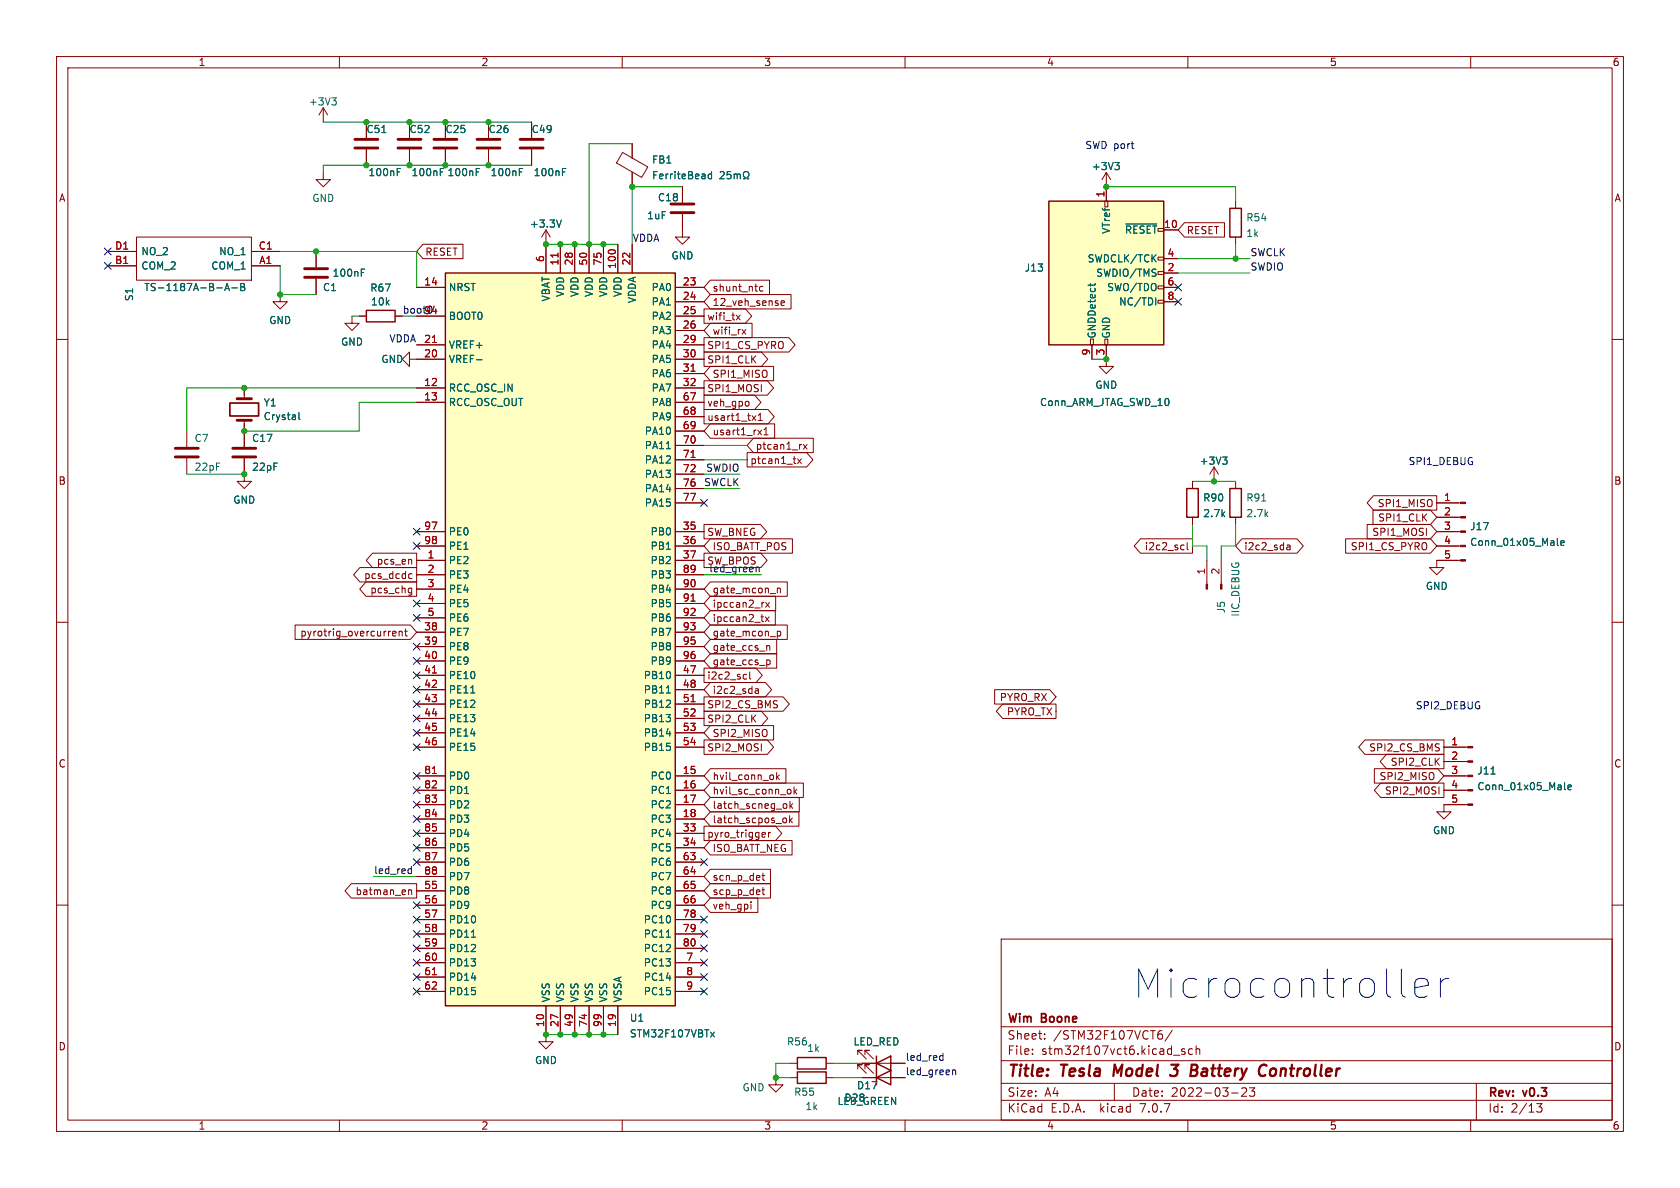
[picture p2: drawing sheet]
<svg xmlns="http://www.w3.org/2000/svg" width="297mm" height="210mm" viewBox="0 0 297 210" stroke-linecap="round" stroke-linejoin="round" font-family="sans-serif">
<g fill="none" stroke="#840000" stroke-width=".18">
<path d="M10 10h277v190h-277zM12 12h273v186h-273zM57.1 19.1l-.7 1.2M57.1 19.1v2.5M57.1 19.1l.8 1.2M60 10v2M110 10v2M160 10v2M210 10v2M260 10v2M57.1 30.5v1.3h1.3l-1.3 1.2-1.2-1.2h1.2M64.8 21.6v2.8"/>
<path d="M64.8 26.4v2.8M72.4 21.6v2.8M72.4 26.4v2.8M78.7 21.6v2.8M78.7 26.4v2.8M86.4 21.6v2.8M86.4 26.4v2.8M94 21.6v2.8M94 26.4v2.8M110.1 26.9l4.4 2.6-1.1 1.9-4.4-2.6zM111.8 25.4v2.5M111.8 30.4v2.6"/>
<path d="M120.6 37.8v4.1h1.3l-1.3 1.3-1.2-1.3h1.2M120.6 33v2.8M195.3 35.6h.5v1h-.5zM195.6 30.5v5.1M195.6 30.5l-.8 1.3M195.6 30.5l.7 1.3M209.4 39.4h7.1v2.5h-7.1l-1.1-1.3zM218.4 35.6v1.2M10 60h2M19 47h5.1M19 44.5h5.1M24.1 41.9h20.3v7.6h-20.3z"/>
<path d="M44.4 47h5.1M44.4 44.5h5.1M49.5 52.1v1.2h1.3l-1.3 1.3-1.2-1.3h1.2M55.9 44.5v2.7M55.9 49.3v2.8M62.2 55.9v1.3h1.3l-1.3 1.2-1.2-1.2h1.2M63.5 55.9h1.3M69.8 55.9h1.3M73.7 55.9h5M73.7 50.8h5M74.8 43.2h7.1v2.5h-7.1l-1.1-1.2zM96.5 40.6v7.7"/>
<path d="M96.5 40.6l-.7 1.3M96.5 40.6l.8 1.3M99.1 43.2v5.1M101.6 43.2v5.1M104.1 43.2v5.1M106.7 43.2v5.1M109.2 43.2v5.1M111.8 43.2v5.1M119.4 55.9h5.1M119.4 50.8h5.1M119.4 53.3h5.1M119.4 58.4h5.1"/>
<path d="M124.5 59.7h15l1.1 1.3-1.1 1.2h-15zM124.5 54.6h7.3l1.1 1.3-1.1 1.3h-7.3zM125.6 57.1h7.4v2.6h-7.4l-1.1-1.3zM125.6 52.1h14.2v2.5h-14.2l-1.1-1.3zM125.6 49.5h10.4v2.6h-10.4l-1.1-1.3zM130.2 55.7l.6 .9M130.8 55.7l-.6 .9M131.2 58.2l.7 .9M131.9 58.2l-.7 .9M134.9 50.7l-.4-.1-.2 .3 .1 .5h.5M138.1 53.6l.6-.1-.1-.3h-.3l-.2 .1v.6h.5M192.8 59.9h.5v1.1h-.5z"/>
<path d="M195.3 59.9h.5v1.1h-.5zM204.7 45.5h1v.5h-1zM204.7 50.5h1v.6h-1zM204.7 48h1v.5h-1zM204.7 53.1h1v.5h-1zM205.7 50.8h2.6M205.7 53.3h2.6M205.7 40.6h2.6M205.7 48.3h2.6M205.7 45.7h2.6M218.4 41.9v1.3M285 60h2"/>
<path d="M33 76.2v2.8M43.2 68.6v1.9M43.2 74.3v4.7M72.4 63.5v-1.3l-1.3 1.3 1.3 1.3v-1.3h6.3M73.7 68.6h5M73.7 71.1h5M73.7 61h5M119.4 68.6h5.1M119.4 71.1h5.1M119.4 63.5h5.1M119.4 61h5.1M119.4 66h5.1"/>
<path d="M119.4 73.7h5.1M119.4 76.2h5.1M119.4 78.7h5.1M124.5 67.3h11.2l1.1 1.3-1.1 1.3h-11.2zM124.5 62.2h10.1l1.1 1.3-1.1 1.3h-10.1zM124.5 72.4h11.3l1.1 1.3-1.1 1.2h-11.3zM124.5 69.8h8.9l1.1 1.3-1.1 1.3h-8.9zM125.6 74.9h11.3v2.6h-11.3l-1.1-1.3zM125.6 64.8h11.2v2.5h-11.2l-1.1-1.3zM132.2 70.9l.2 .3v.3l-.2 .3M133 73.5l.6 .8M133.2 77.5h10.6v2.5h-10.6l-1.1-1.3z"/>
<path d="M133.6 73.5l-.6 .8M134 76l.6 .9M134 74.3h.8M134 73.4l.4-.3v1.2M134.6 76l-.6 .9M135.1 76.9h.7M135.1 76l.3-.4v1.3M142 78.6l.7 .8M142.7 78.6l-.7 .8M193 61v2.5M195.6 61v3.8h1.2l-1.2 1.2-1.3-1.2h1.3M33 81v2.8"/>
<path d="M43.2 81v4.1h1.2l-1.2 1.3-1.3-1.3h1.3M65.9 97.8h7.8v2.5h-7.8l-1.2-1.2zM72.6 98.9l.2 .2v.6M73.7 99.1h5M73.7 96.5h5M73.7 94h5M119.4 99.1h5.1M119.4 96.5h5.1M119.4 94h5.1M119.4 88.9h5.1M119.4 81.3h5.1M119.4 83.8h5.1"/>
<path d="M119.4 86.4h5.1M124.5 92.7h9.9l1.2 1.3-1.2 1.3h-9.9zM124.5 97.8h10l1.1 1.3-1.1 1.2h-10zM125.6 95.2h14.5v2.6h-14.5l-1.1-1.3zM132.1 80h10.5l1.1 1.3-1.1 1.3h-10.5zM141 81.1l.7 .9M141.7 81.1l-.7 .9M201.6 95.2h9.2v2.6h-9.2l-1.1-1.3zM209 96.3l.3 .1M209.3 97.1l-.3 .1M209.9 95.9v1.1l.2 .2M210.8 85.1v1.3"/>
<path d="M210.8 91.4v1.3M213.4 99.1v4.2M214.6 82.6l-.7 1.2M214.6 82.6v2.5M214.6 82.6l.8 1.2M215.9 99.1v4.2M218.4 85.1v1.3M218.4 91.4v1.3M219.6 95.2h9.7l1.1 1.3-1.1 1.3h-9.7l-1.2-1.3zM227.5 97l.1 .2 .5-.1M227.5 96.4h.5l.1 .8M228.1 96.6l-.5 .1-.1 .2"/>
<path d="M237.9 95.2h15l1.1 1.3-1.1 1.3h-15zM241.7 92.7h11.2l1.1 1.3-1.1 1.3h-11.2zM242.7 90.2h10.2l1.1 1.2-1.1 1.3h-10.2zM242.8 87.6h11.2v2.6h-11.2l-1.1-1.3zM254 96.5h4.2M254 94h4.2M254 91.4h4.2M254 88.9h4.2M258.2 99.1h-4.2v1.2h1.3l-1.3 1.3-1.3-1.3h1.3M10 110h2M52.2 110.5h20.3l1.2 1.3-1.2 1.2h-20.3zM63.6 100.3h10.1v2.6h-10.1l-1.1-1.3z"/>
<path d="M64.7 102.9h9v2.5h-9l-1.1-1.3zM69.4 112l.6-.1v-.3h-.4l-.2 .2 .1 .6h.5M70.6 111.7l.1-.1h.3l.1 .8M70.6 111.6v.8M71.5 111.6h.5M71.7 111.2v1l.3 .2M72.3 102.1l.2 .2 .3-.1M72.4 104h.4M72.8 104v1l-.1 .2h-.3M72.8 104.7l-.4 .1M72.8 101.5l-.3-.1-.2 .1M73.7 101.6h5"/>
<path d="M73.7 104.1h5M73.7 111.8h5M73.7 114.3h5M73.7 106.7h5M73.7 116.8h5M73.7 119.4h5M73.7 109.2h5M119.4 101.6h5.1M119.4 104.1h5.1M119.4 111.8h5.1M119.4 114.3h5.1M119.4 106.7h5.1"/>
<path d="M119.4 116.8h5.1M119.4 119.4h5.1M119.4 109.2h5.1M124.5 118.1h9.2l1.1 1.3-1.1 1.3h-9.2zM125.6 102.9h13.6v2.5h-13.6l-1.1-1.3zM125.6 105.4h11.5v2.6h-11.5l-1.1-1.3zM125.6 113h11.7v2.6h-11.7l-1.1-1.3zM125.6 110.5h13.6v2.5h-13.6l-1.1-1.2zM125.6 107.9h11.5v2.6h-11.5l-1.1-1.3zM125.6 115.6h11.7v2.5h-11.7l-1.1-1.3zM131.6 119.2l.4 .1M132 120l-.4 .1"/>
<path d="M132.5 118.8v1.1l.2 .2M134.5 109h.5M134.9 109.9h.1M134.9 106.5h.2M135.3 109l.7 .9M135.4 106.5l.6 .9M135.5 114.1v.9M135.5 116.7v1.2M135.5 114.2l.2-.1 .3 .1 .1 .8M135.5 116.7h.4l.2 .2-.1 .5h-.5M136 109l-.7 .9M136 106.5l-.6 .9"/>
<path d="M136.1 104.9h1M137.4 111.6h.4l.2 .2-.1 .6h-.5M137.4 104v.8M137.4 111.6v1.3M137.4 104.1l.2-.1h.3l.1 .8M285 110h2M73.7 139.7h5M73.7 137.2h5M73.7 132.1h5M73.7 121.9h5M73.7 124.5h5M73.7 127h5"/>
<path d="M73.7 129.5h5M119.4 139.7h5.1M119.4 137.2h5.1M119.4 132.1h5.1M119.4 121.9h5.1M119.4 124.5h5.1M119.4 127h5.1M119.4 129.5h5.1M124.5 125.7h10.1l1.1 1.3-1.1 1.3h-10.1zM124.5 130.8h11.2l1.1 1.3-1.1 1.3h-11.2zM124.5 123.2h13.9l1.1 1.3-1.1 1.2h-13.9zM125.6 120.6h9.7l1.1 1.3-1.1 1.3h-9.7l-1.1-1.3z"/>
<path d="M125.6 135.9h13.3v2.5h-13.3l-1.1-1.2zM125.6 138.4h16.4v2.6h-16.4l-1.1-1.3zM125.6 128.3h11.2v2.5h-11.2l-1.1-1.3zM133.5 122.4l.2 .2 .4-.1M133.5 121.8h.5l.1 .8M134.1 122l-.4 .1-.2 .2M137.3 136.6v1.2M137.4 137.3l.4 .5M137.8 137l-.5 .5M139.4 139.5l.3 .1 .1 .2v.4l-.4 .2M140.4 139.1v1.3M140.5 139.9l.4 .5"/>
<path d="M140.9 139.5l-.5 .5M175.8 121.9h9.8l1.1 1.3-1.1 1.3h-9.8zM177.3 124.5h9.4v2.5h-9.4l-1.2-1.3zM241.3 130.8h14v2.6h-14l-1.1-1.3zM243 135.9h11.2l1.1 1.3-1.1 1.2h-11.2zM244.1 138.4h11.2v2.6h-11.2l-1.1-1.3zM245.1 133.3h10.2v2.6h-10.2l-1.1-1.3zM255.3 139.7h4.2M255.3 137.2h4.2M255.3 134.6h4.2M255.3 132.1h4.2M10 160h2"/>
<path d="M62.1 156.2h11.6v2.6h-11.6l-1.1-1.3zM72.2 157.4l.2-.1 .3 .1 .1 .8M72.2 157.3v.9M73.7 142.2h5M73.7 144.8h5M73.7 147.3h5M73.7 149.9h5M73.7 157.5h5M73.7 152.4h5M73.7 154.9h5M119.4 142.2h5.1M119.4 144.8h5.1"/>
<path d="M119.4 147.3h5.1M119.4 149.9h5.1M119.4 157.5h5.1M119.4 152.4h5.1M119.4 154.9h5.1M124.5 146h12.6l1.1 1.3-1.1 1.3h-12.6zM125.6 156.2h10.6v2.6h-10.6l-1.1-1.3zM125.6 158.7h8.4v2.6h-8.4l-1.1-1.3zM125.6 153.7h10.6v2.5h-10.6l-1.1-1.3zM125.6 148.6h14.4v2.5h-14.4l-1.1-1.2zM125.6 141h15.7v2.5h-15.7l-1.1-1.3zM125.6 143.5h15.6v2.6h-15.6l-1.1-1.3z"/>
<path d="M132.8 159.4v.1M132.8 159.8v.9M134.7 157.3h.5M134.7 154.8h.5M134.9 154.3v1.1l.3 .2M134.9 156.9v1.1l.3 .2M134.9 147.1l.4 .1v.2l-.6 .2M135.3 147.9l-.4 .1M135.9 147.1v.9M136.2 147.1l-.3 .3M138.6 144.6l.3 .1 .2 .1-.1 .5-.4 .2M138.7 142.1h.3l.1 .2v.5l-.4 .1"/>
<path d="M139.6 144.2v1.3M139.7 141.6v1.3M139.7 145l.4 .5M139.8 142.4l.3 .5M140.1 144.6l-.5 .5M140.1 142.1l-.4 .4M259.5 142.2h-4.2v1.3h1.2l-1.2 1.3-1.3-1.3h1.3M285 160h2M73.7 160h5M73.7 162.6h5M73.7 165.1h5M73.7 167.6h5"/>
<path d="M73.7 170.2h5M73.7 172.7h5M73.7 175.3h5M96.5 177.8v6.4h1.3l-1.3 1.2-1.3-1.2h1.3M99.1 177.8v5.1M101.6 177.8v5.1M104.1 177.8v5.1M106.7 177.8v5.1M109.2 177.8v5.1M119.4 160h5.1M119.4 162.6h5.1M119.4 165.1h5.1"/>
<path d="M119.4 167.6h5.1M119.4 170.2h5.1M119.4 172.7h5.1M119.4 175.3h5.1M177 166h108v32h-108zM60 198v2M110 198v2M137.2 190.5v1.3h-1.3l1.3 1.2 1.2-1.2h-1.2M139.7 188h1.3M139.7 190.5h1.3M146 188h1.3M146 190.5h1.3"/>
<path d="M151.6 186.4v-.7h.8h-.8l1.6 1.5M151.6 189v-.8h.8h-.8l1.6 1.5M152.4 188h7.6M152.4 190.5h7.6M152.9 186.4v-.7h.8h-.8l1.5 1.5M152.9 189v-.8h.8h-.8l1.5 1.5M160 198v2M177 194.5h108M177 191.5h108M177 187.5h108M177 181.5h108M182.5 186.3v.1"/>
<path d="M182.5 185.5v.1M184.7 183.6v.1M184.7 182.8v.1M197 191.5v3M205 182.8h.4l.1 .3v.5l-.5 .1M205.4 182.2l-.4 .1M207.2 182.1l-1.2 2M207.5 186.5h1.1M209.5 185.5l-.4-.1-.2 .2 .1 .2 .5 .2v.3h-.6M210 198v2M210.8 185.5l-.4-.1-.3 .3v.4l.1 .2h.6M211.5 185.5l.2-.1 .3 .1 .1 .9"/>
<path d="M211.5 184.9v1.5M217.7 193.2h1.2M220.3 192.4v.5l-.8 .9h.9M221.8 192.3l-.5 .6 .4 .1v.7l-.2 .1h-.4l-.2-.1M260 198v2M261 191.5v6.5M271.7 195.1h.9l-.5 .6 .4 .1v.7l-.2 .1-.6-.1"/>
</g>
<path d="M197.1 188.2l-.3 2M207.1 188.2h1.2l-.7 .8 .4 .1M208 190l-.3 .2-.8-.1M210.7 188.2h.7a.49 .49 0 0 1 .3 .5 .49 .49 0 0 1-.5 .5l.3 .1a.58 .58 0 0 1-.3 .9M223.6 188.2l.3 .2M225.3 188.9a.62 .62 0 0 0-.7 .4v.7a.52 .52 0 0 0 .7 .1" fill="none" stroke="#840000" stroke-width=".4"/>
<g fill="none" stroke="#840000" stroke-width=".51">
<path d="M62.7 24.6h4.1M62.7 26.2h4.1M70.4 24.6h4M70.4 26.2h4M76.7 24.6h4.1M76.7 26.2h4.1M84.3 24.6h4.1M84.3 26.2h4.1M91.9 24.6h4.1M91.9 26.2h4.1M118.6 37.6h4.1M118.6 36.1h4.1"/>
<path d="M53.8 47.5h4.1M53.8 49h4.1M31 79.2h4.1M41.1 79.2h4.1M41.9 74.3h2.5M41.9 70.5h2.5M31 80.8h4.1M41.1 80.8h4.1"/>
</g>
<g fill="#840000" stroke="#840000" stroke-width=".18">
<path d="M259.5 142.1h.8v.3h-.8z"/>
<path d="M259.5 139.6h.8v.2h-.8z"/>
<path d="M259.5 137h.8v.3h-.8z"/>
<path d="M259.5 134.5h.8v.2h-.8z"/>
<path d="M259.5 132h.8v.2h-.8z"/>
<path d="M258.2 98.9h.9v.3h-.9z"/>
<path d="M258.2 96.4h.9v.2h-.9z"/>
<path d="M258.2 93.9h.9v.2h-.9z"/>
<path d="M258.2 91.3h.9v.3h-.9z"/>
<path d="M258.2 88.8h.9v.2h-.9z"/>
<path d="M215.8 103.3h.2v.8h-.2z"/>
<path d="M213.2 103.3h.3v.8h-.3z"/>
</g>
<g fill="none" stroke="#006464" stroke-width=".18">
<path d="M58.7 17.3h.7l-.4 .5M59.2 17.8l.2 .2v.3l-.2 .3M67.5 23.4h.7M70.2 30.4h.4M70.2 29.8h.6M77.8 30.4h.5M77.8 29.8h.6M84.2 30.4h.4M84.2 29.8h.6M91.8 30.4h.4M91.8 29.8h.6M99.2 38.9l-.4 1.3"/>
<path d="M99.4 30.4h.5M99.4 29.8h.6M125.8 30.3v1.3M125.8 30.8h-.4l-.2 .2 .1 .5h.5M127.3 30.5l.5-.2 .2 .4-.8 .9h.8M129.2 30.3h-.6l-.1 .6 .2-.1 .4 .1 .1 .2v.4l-.2 .1-.5-.1M129.8 30.9l.4-.1 .1 .1M129.8 30.8v.8M130.3 30.9l.2-.1h.3l.1 .8M130.3 30.9v.7M131.4 31.6h.3v-.2a.54 .54 0 0 1-.2-.8 .54 .54 0 0 1 .7-.2 .58 .58 0 0 1-.1 1v.2h.3M197.1 28.7h.8l-.4 .5"/>
<path d="M197.6 29.2l.3 .3v.3l-.3 .2M199 39.6h5.5M38.3 50.9h1M39.7 51.4l.4-1.3 .5 1.3M39.8 51h.6M41 50.9h1M42.6 50.1h.4l.2 .3-.2 .3 .2 .1 .1 .3-.3 .3h-.4zM42.6 50.7h.4M63.9 48.2h.4M63.9 47.6h.6M192.8 50.1v.5M193.6 50.1v.2"/>
<path d="M204.3 52.6v1.3M52.8 72.9v1.1l.2 .2M84.2 63.6h1M117.8 79.3h.7M216.1 80.8h.8l-.4 .5M216.7 81.3l.2 .2v.3l-.2 .3M223.1 88.6h.7M275.3 95.2v1l.2 .2M275.9 96l.6-.1v-.3h-.4l-.2 .2 .1 .6h.5M83.2 122.5h.7M117.8 122.5h.7M263.6 136.8h.7"/>
<path d="M276.6 138.3v1.1l.2 .2M277.2 139.2l.6-.1-.1-.3h-.3l-.2 .1 .1 .6h.4M83.3 165.7h.8M117.8 165.7h.7M125.6 182.5l.7 .8M126.3 182.5l-.7 .8"/>
</g>
<path d="M185.4 35.6h20.3v25.4h-20.3zM217.4 36.8h2.1v5.1h-2.1zM64.8 54.9h5v2h-5zM78.7 48.3h40.7v129.5h-40.7zM209.8 86.4h2v5h-2zM217.4 86.4h2.1v5h-2.1zM141 186.9h5v2.1h-5zM141 189.5h5v2h-5zM154.9 188l2.6-1.3v2.5zM154.9 190.5l2.6-1.3v2.6zM154.9 186.7v5.1" fill="none" stroke="#840000" stroke-width=".25"/>
<g fill="#ffffc2" stroke="#ffffc2" stroke-width=".18">
<path d="M78.7 48.3h40.7v129.5h-40.7z"/>
<path d="M185.4 35.6h20.3v25.4h-20.3z"/>
</g>
<path d="M98.6 44.8v.7M76.4 60.5h.8M122.2 65.6h.7M122.2 80.9h.7M76.4 119h.8M122.2 106.3h.7M76.4 136.7h.8M122.2 124h.7M76.4 172.3h.8" fill="none" stroke="#a90000" stroke-width=".18"/>
<path d="M40.6 71.2h5.1v2.3h-5.1z" fill="none" stroke="#840000" stroke-width=".3"/>
<path d="M133.7 100.2v.9M134.2 100.4v.7M72.4 153.6h.3M72.7 153.2v1.2M72.7 154.4h-.3M166.3 186.6l.4 .1M166.7 186.2v1.2M166.7 187.4h-.4M168.4 189.1v.9M168.4 189.3l.2-.2 .3 .1v.8" fill="none" stroke="#0f0f0f" stroke-width=".18"/>
<path d="M248 176.1l.5 .2M250.1 174.6l2.4-.4v-.5l-.2-.5-.5-.2h-1l-.4 .2-.3 .5v1.9l.3 .5 .4 .2h1l.5-.2M254.6 173v3.3M256.1 173a1.28 1.28 0 0 0-1.5 .9" fill="none" stroke="#0000c2" stroke-width=".18"/>
<g fill="none" stroke="#009600" stroke-width=".18">
<path d="M57.1 21.6h36.9M94 29.2h-36.9v1.3M111.8 25.4h-7.7v17.8M120.6 33h-8.8v10.2M195.6 33h22.8v2.6M49.5 47v5.1h6.4M49.5 44.5h24.2v6.3M62.2 55.9h1.3M96.5 43.2h12.7M208.3 45.7h12.7M208.3 48.3h12.7M218.4 43.2v2.5"/>
<path d="M73.7 68.6h-40.7v7.6M73.7 71.1h-10.2v5.1h-20.3M124.5 78.7h7.6M193 63.5h2.6M33 83.8h10.2M124.5 86.4h6.3M124.5 81.3h7.6M124.5 83.8h6.3M210.8 85.1h7.6M210.8 92.7v3.8h2.6v2.6M218.4 92.7v3.8h-2.5v2.6M124.5 101.6h10.1"/>
<path d="M66 154.9h7.7M96.5 182.9h12.7M139.7 188h-2.5v2.5h2.5M147.3 190.5h5.1M147.3 188h5.1"/>
</g>
<g fill="none" stroke="#000084" stroke-width=".18">
<path d="M18.4 46.4l1.3 1.2M18.4 43.8l1.3 1.3M19.7 46.4l-1.3 1.2M19.7 43.8l-1.3 1.3M207.7 52.7l1.2 1.2M207.7 50.2l1.2 1.2M208.9 52.7l-1.2 1.2M208.9 50.2l-1.2 1.2M73.1 93.4l1.2 1.2M73.1 95.9l1.2 1.2M74.3 93.4l-1.2 1.2M74.3 95.9l-1.2 1.2"/>
<path d="M123.9 88.3l1.2 1.2M125.1 88.3l-1.2 1.2M73.1 113.7l1.2 1.2M73.1 118.8l1.2 1.2M73.1 116.2l1.2 1.2M73.1 108.6l1.2 1.2M73.1 106.1l1.2 1.2M74.3 113.7l-1.2 1.2M74.3 118.8l-1.2 1.2M74.3 116.2l-1.2 1.2M74.3 108.6l-1.2 1.2M74.3 106.1l-1.2 1.2"/>
<path d="M73.1 121.3l1.2 1.2M73.1 123.9l1.2 1.2M73.1 126.4l1.2 1.2M73.1 128.9l1.2 1.2M73.1 131.5l1.2 1.2M73.1 136.6l1.2 1.2M73.1 139.1l1.2 1.2M74.3 121.3l-1.2 1.2M74.3 123.9l-1.2 1.2M74.3 126.4l-1.2 1.2M74.3 128.9l-1.2 1.2M74.3 131.5l-1.2 1.2"/>
<path d="M74.3 136.6l-1.2 1.2M74.3 139.1l-1.2 1.2M73.1 149.3l1.2 1.2M73.1 146.7l1.2 1.2M73.1 144.2l1.2 1.2M73.1 151.8l1.2 1.2M73.1 141.6l1.2 1.2M73.1 159.4l1.2 1.2M74.3 149.3l-1.2 1.2M74.3 146.7l-1.2 1.2M74.3 144.2l-1.2 1.2M74.3 151.8l-1.2 1.2"/>
<path d="M74.3 141.6l-1.2 1.2M74.3 159.4l-1.2 1.2M123.9 151.8l1.2 1.2M125.1 151.8l-1.2 1.2M73.1 174.7l1.2 1.2M73.1 172.1l1.2 1.2M73.1 169.6l1.2 1.2M73.1 167l1.2 1.2M73.1 164.5l1.2 1.2M73.1 162l1.2 1.2M74.3 174.7l-1.2 1.2M74.3 172.1l-1.2 1.2"/>
<path d="M74.3 169.6l-1.2 1.2M74.3 167l-1.2 1.2M74.3 164.5l-1.2 1.2M74.3 162l-1.2 1.2M123.9 162l1.2 1.2M123.9 164.5l1.2 1.2M123.9 167l1.2 1.2M123.9 169.6l1.2 1.2M123.9 174.7l1.2 1.2M123.9 172.1l1.2 1.2M125.1 162l-1.2 1.2M125.1 164.5l-1.2 1.2"/>
<path d="M125.1 167l-1.2 1.2M125.1 169.6l-1.2 1.2M125.1 174.7l-1.2 1.2M125.1 172.1l-1.2 1.2"/>
</g>
<g fill="#009600" stroke="#009600" stroke-width=".18">
<circle cx="43.2" cy="68.6" r=".46"/>
<circle cx="55.9" cy="44.5" r=".46"/>
<circle cx="49.5" cy="52.1" r=".46"/>
<circle cx="43.2" cy="83.8" r=".46"/>
<circle cx="43.2" cy="76.2" r=".46"/>
<circle cx="99.1" cy="182.9" r=".46"/>
<circle cx="96.5" cy="182.9" r=".46"/>
<circle cx="101.6" cy="182.9" r=".46"/>
<circle cx="104.1" cy="182.9" r=".46"/>
<circle cx="106.7" cy="182.9" r=".46"/>
<circle cx="137.2" cy="190.5" r=".46"/>
<circle cx="106.7" cy="43.2" r=".46"/>
<circle cx="111.8" cy="33" r=".46"/>
<circle cx="218.4" cy="45.7" r=".46"/>
<circle cx="214.6" cy="85.1" r=".46"/>
<circle cx="195.6" cy="63.5" r=".46"/>
<circle cx="195.6" cy="33" r=".46"/>
<circle cx="72.4" cy="21.6" r=".46"/>
<circle cx="96.5" cy="43.2" r=".46"/>
<circle cx="99.1" cy="43.2" r=".46"/>
<circle cx="64.8" cy="29.2" r=".46"/>
<circle cx="72.4" cy="29.2" r=".46"/>
<circle cx="101.6" cy="43.2" r=".46"/>
<circle cx="104.1" cy="43.2" r=".46"/>
<circle cx="78.7" cy="29.2" r=".46"/>
<circle cx="78.7" cy="21.6" r=".46"/>
<circle cx="86.4" cy="21.6" r=".46"/>
<circle cx="86.4" cy="29.2" r=".46"/>
<circle cx="64.8" cy="21.6" r=".46"/>
</g>
<text font-size="7" fill="#0000c2" x="200" y="176.9">Microcontroller</text>
<g font-size="2.8" fill="#840000">
<text x="178" y="190.9">Title:</text>
<text x="187.7" y="190.9">Tesla</text>
<text x="197.7" y="190.9">Model</text>
<text x="208.7" y="190.9">3</text>
<text x="212.9" y="190.9">Battery</text>
<text x="225.8" y="190.9">Controller</text>
</g>
<g font-size="2.1" fill="#840000">
<text x="178" y="184">Sheet:</text>
<text x="178" y="181.2">Wim</text>
<text x="184.2" y="181.2">Boone</text>
<text x="186.2" y="184">/STM32F107VCT6/</text>
<text x="178" y="186.7">File:</text>
<text x="184.1" y="186.7">stm32f107vct6.kicad_sch</text>
<text x="178" y="196.9">KiCad</text>
<text x="178" y="194.1">Size:</text>
<text x="184.7" y="194.1">A4</text>
<text x="185.7" y="196.9">E.D.A.</text>
<text x="194.6" y="196.9">kicad</text>
<text x="200" y="194.1">Date:</text>
<text x="201.8" y="196.9">7.0.7</text>
<text x="207" y="194.1">2022-03-23</text>
<text x="263" y="194.3">Rev:</text>
<text x="263" y="196.9">Id:</text>
<text x="267.1" y="196.9">2/13</text>
<text x="269.4" y="194.3">v0.3</text>
</g>
<g font-size="1.8" fill="#840000">
<text x="35" y="11.9">1</text>
<text x="85" y="11.9">2</text>
<text x="135" y="11.9">3</text>
<text x="185" y="11.9">4</text>
<text x="235" y="11.9">5</text>
<text x="285" y="11.9">6</text>
<text x="10.3" y="35.9">A</text>
<text x="285.3" y="35.9">A</text>
<text x="209.7" y="41.6">RESET</text>
<text x="75.1" y="45.4">RESET</text>
<text x="125.9" y="51.8">shunt_ntc</text>
<text x="124.9" y="56.8">wifi_tx</text>
<text x="125.9" y="59.4">wifi_rx</text>
<text x="125.9" y="54.3">12_veh_sense</text>
<text x="124.9" y="64.5">SPI1_CLK</text>
<text x="124.9" y="61.9">SPI1_CS_PYRO</text>
<text x="124.9" y="69.5">SPI1_MOSI</text>
<text x="125.9" y="67">SPI1_MISO</text>
<text x="124.9" y="74.6">usart1_tx1</text>
<text x="124.9" y="72.1">veh_gpo</text>
<text x="125.9" y="77.2">usart1_rx1</text>
<text x="132.6" y="82.2">ptcan1_tx</text>
<text x="133.5" y="79.7">ptcan1_rx</text>
<text x="10.3" y="85.9">B</text>
<text x="243.5" y="89.9">SPI1_MISO</text>
<text x="285.3" y="85.9">B</text>
<text x="124.9" y="94.9">SW_BNEG</text>
<text x="242.5" y="94.9">SPI1_MOSI</text>
<text x="243.5" y="92.4">SPI1_CLK</text>
<text x="66.5" y="100">pcs_en</text>
<text x="125.9" y="97.5">ISO_BATT_POS</text>
<text x="202.3" y="97.5">i2c2_scl</text>
<text x="219.9" y="97.5">i2c2_sda</text>
<text x="238.7" y="97.5">SPI1_CS_PYRO</text>
<text x="64.3" y="102.6">pcs_dcdc</text>
<text x="65.4" y="105.1">pcs_chg</text>
<text x="125.9" y="105.1">gate_mcon_n</text>
<text x="125.9" y="107.6">ipccan2_rx</text>
<text x="53" y="112.7">pyrotrig_overcurrent</text>
<text x="125.9" y="112.7">gate_mcon_p</text>
<text x="125.9" y="110.2">ipccan2_tx</text>
<text x="125.9" y="115.3">gate_ccs_n</text>
<text x="125.9" y="117.8">gate_ccs_p</text>
<text x="124.9" y="120.3">i2c2_scl</text>
<text x="124.9" y="125.4">SPI2_CS_BMS</text>
<text x="125.9" y="122.9">i2c2_sda</text>
<text x="176.7" y="124.1">PYRO_RX</text>
<text x="124.9" y="128">SPI2_CLK</text>
<text x="125.9" y="130.5">SPI2_MISO</text>
<text x="177.9" y="126.7">PYRO_TX</text>
<text x="10.3" y="135.9">C</text>
<text x="124.9" y="133">SPI2_MOSI</text>
<text x="242" y="133">SPI2_CS_BMS</text>
<text x="245.8" y="135.6">SPI2_CLK</text>
<text x="285.3" y="135.9">C</text>
<text x="125.9" y="138.1">hvil_conn_ok</text>
<text x="125.9" y="143.2">latch_scneg_ok</text>
<text x="125.9" y="140.7">hvil_sc_conn_ok</text>
<text x="243.8" y="138.1">SPI2_MISO</text>
<text x="244.7" y="140.7">SPI2_MOSI</text>
<text x="124.9" y="148.3">pyro_trigger</text>
<text x="125.9" y="145.7">latch_scpos_ok</text>
<text x="125.9" y="155.9">scn_p_det</text>
<text x="125.9" y="150.8">ISO_BATT_NEG</text>
<text x="62.8" y="158.4">batman_en</text>
<text x="125.9" y="158.4">scp_p_det</text>
<text x="125.9" y="161">veh_gpi</text>
<text x="10.3" y="185.9">D</text>
<text x="285.3" y="185.9">D</text>
<text x="35" y="199.9">1</text>
<text x="85" y="199.9">2</text>
<text x="135" y="199.9">3</text>
<text x="185" y="199.9">4</text>
<text x="235" y="199.9">5</text>
<text x="285" y="199.9">6</text>
</g>
<g font-size="1.8" fill="#006464">
<text x="54.5" y="18.8">+3V3</text>
<text x="64.7" y="23.7">C51</text>
<text x="72.3" y="23.7">C52</text>
<text x="78.6" y="23.7">C25</text>
<text x="86.3" y="23.7">C26</text>
<text x="93.9" y="23.7">C49</text>
<text x="115.2" y="29.1">FB1</text>
<text x="55.1" y="35.9">GND</text>
<text x="65" y="31.3">100nF</text>
<text x="72.7" y="31.3">100nF</text>
<text x="79" y="31.3">100nF</text>
<text x="86.6" y="31.3">100nF</text>
<text x="94.3" y="31.3">100nF</text>
<text x="115.2" y="31.9">FerriteBead</text>
<text x="116.2" y="35.8">C18</text>
<text x="192.9" y="30.3">+3V3</text>
<text x="93.6" y="40.4">+3.3V</text>
<text x="114.3" y="39">1uF</text>
<text x="196.4" y="41.4" transform="rotate(-90 196.4 41.4)">VTref</text>
<text x="198.8" y="41.5">~{RESET}</text>
<text x="220.2" y="39.3">R54</text>
<text x="24.9" y="47.9">COM_2</text>
<text x="24.9" y="45.3">NO_2</text>
<text x="37.3" y="47.9">COM_1</text>
<text x="38.6" y="45.3">NO_1</text>
<text x="118.6" y="46.1">GND</text>
<text x="192.2" y="46.6">SWDCLK/TCK</text>
<text x="220.2" y="42.1">1k</text>
<text x="23.7" y="53.3" transform="rotate(-90 23.7 53.3)">S1</text>
<text x="25.4" y="51.7">TS-1187A-B-A-B</text>
<text x="57" y="51.7">C1</text>
<text x="58.7" y="49.1">100nF</text>
<text x="65.4" y="51.8">R67</text>
<text x="79.2" y="51.7">NRST</text>
<text x="97.4" y="53.4" transform="rotate(-90 97.4 53.4)">VBAT</text>
<text x="99.9" y="52.6" transform="rotate(-90 99.9 52.6)">VDD</text>
<text x="102.5" y="52.6" transform="rotate(-90 102.5 52.6)">VDD</text>
<text x="105" y="52.6" transform="rotate(-90 105 52.6)">VDD</text>
<text x="107.5" y="52.6" transform="rotate(-90 107.5 52.6)">VDD</text>
<text x="110.1" y="52.6" transform="rotate(-90 110.1 52.6)">VDD</text>
<text x="112.6" y="53.7" transform="rotate(-90 112.6 53.7)">VDDA</text>
<text x="115.1" y="51.7">PA0</text>
<text x="181.1" y="48.2">J13</text>
<text x="193.7" y="49.1">SWDIO/TMS</text>
<text x="195.6" y="51.7">SWO/TDO</text>
<text x="47.5" y="57.5">GND</text>
<text x="65.5" y="54.2">10k</text>
<text x="79.2" y="56.7">BOOT0</text>
<text x="115.1" y="54.2">PA1</text>
<text x="115.1" y="56.7">PA2</text>
<text x="115.1" y="59.3">PA3</text>
<text x="193.9" y="59.9" transform="rotate(-90 193.9 59.9)">GNDDetect</text>
<text x="196.4" y="59.9" transform="rotate(-90 196.4 59.9)">GND</text>
<text x="197.7" y="54.2">NC/TDI</text>
<text x="60.2" y="61.3">GND</text>
<text x="67.3" y="64.4">GND</text>
<text x="79.2" y="64.4">VREF-</text>
<text x="79.2" y="61.8">VREF+</text>
<text x="115.1" y="61.8">PA4</text>
<text x="115.1" y="64.4">PA5</text>
<text x="79.2" y="69.4">RCC_OSC_IN</text>
<text x="79.2" y="72">RCC_OSC_OUT</text>
<text x="115.1" y="66.9">PA6</text>
<text x="115.1" y="69.4">PA7</text>
<text x="115.1" y="72">PA8</text>
<text x="183.8" y="72">Conn_ARM_JTAG_SWD_10</text>
<text x="193.5" y="68.9">GND</text>
<text x="46.5" y="72">Y1</text>
<text x="46.5" y="74.5">Crystal</text>
<text x="113.9" y="77.1">PA10</text>
<text x="115.1" y="74.5">PA9</text>
<text x="34.3" y="78.3">C7</text>
<text x="34.3" y="83.4">22pF</text>
<text x="44.5" y="78.3">C17</text>
<text x="44.5" y="83.4">22pF</text>
<text x="113.9" y="79.6">PA11</text>
<text x="113.9" y="82.1">PA12</text>
<text x="212" y="82.3">+3V3</text>
<text x="41.1" y="89.2">GND</text>
<text x="113.9" y="84.7">PA13</text>
<text x="113.9" y="87.2">PA14</text>
<text x="113.9" y="89.8">PA15</text>
<text x="212.6" y="88.9">R90</text>
<text x="220.2" y="88.9">R91</text>
<text x="79.2" y="94.8">PE0</text>
<text x="114.9" y="94.8">PB0</text>
<text x="212.6" y="91.6">2.7k</text>
<text x="220.2" y="91.6">2.7k</text>
<text x="259.8" y="93.9">J17</text>
<text x="79.2" y="99.9">PE2</text>
<text x="79.2" y="97.4">PE1</text>
<text x="114.9" y="97.4">PB1</text>
<text x="114.9" y="99.9">PB2</text>
<text x="259.8" y="96.7">Conn_01x05_Male</text>
<text x="79.2" y="102.5">PE3</text>
<text x="79.2" y="105">PE4</text>
<text x="79.2" y="107.5">PE5</text>
<text x="114.9" y="102.5">PB3</text>
<text x="114.9" y="105">PB4</text>
<text x="114.9" y="107.5">PB5</text>
<text x="252" y="104.5">GND</text>
<text x="79.2" y="112.6">PE7</text>
<text x="79.2" y="110.1">PE6</text>
<text x="114.9" y="110.1">PB6</text>
<text x="114.9" y="112.6">PB7</text>
<text x="216.8" y="108.5" transform="rotate(-90 216.8 108.5)">J5</text>
<text x="219.3" y="109.1" transform="rotate(-90 219.3 109.1)">IIC_DEBUG</text>
<text x="79.2" y="115.2">PE8</text>
<text x="79.2" y="117.7">PE9</text>
<text x="114.9" y="115.2">PB8</text>
<text x="114.9" y="117.7">PB9</text>
<text x="79.2" y="120.2">PE10</text>
<text x="79.2" y="122.8">PE11</text>
<text x="79.2" y="125.3">PE12</text>
<text x="113.7" y="120.2">PB10</text>
<text x="113.7" y="122.8">PB11</text>
<text x="113.7" y="125.3">PB12</text>
<text x="79.2" y="127.9">PE13</text>
<text x="79.2" y="130.4">PE14</text>
<text x="113.7" y="127.9">PB13</text>
<text x="113.7" y="130.4">PB14</text>
<text x="79.2" y="132.9">PE15</text>
<text x="113.7" y="132.9">PB15</text>
<text x="261.1" y="137.1">J11</text>
<text x="79.2" y="138">PD0</text>
<text x="79.2" y="140.6">PD1</text>
<text x="79.2" y="143.1">PD2</text>
<text x="114.9" y="138">PC0</text>
<text x="114.9" y="140.6">PC1</text>
<text x="114.9" y="143.1">PC2</text>
<text x="261.1" y="139.9">Conn_01x05_Male</text>
<text x="79.2" y="145.6">PD3</text>
<text x="79.2" y="148.2">PD4</text>
<text x="114.9" y="145.6">PC3</text>
<text x="114.9" y="148.2">PC4</text>
<text x="253.2" y="147.7">GND</text>
<text x="79.2" y="150.7">PD5</text>
<text x="79.2" y="153.3">PD6</text>
<text x="79.2" y="155.8">PD7</text>
<text x="114.9" y="150.7">PC5</text>
<text x="114.9" y="153.3">PC6</text>
<text x="114.9" y="155.8">PC7</text>
<text x="79.2" y="158.3">PD8</text>
<text x="79.2" y="160.9">PD9</text>
<text x="114.9" y="158.3">PC8</text>
<text x="114.9" y="160.9">PC9</text>
<text x="79.2" y="163.4">PD10</text>
<text x="79.2" y="166">PD11</text>
<text x="113.7" y="163.4">PC10</text>
<text x="113.7" y="166">PC11</text>
<text x="79.2" y="168.5">PD12</text>
<text x="79.2" y="171">PD13</text>
<text x="79.2" y="173.6">PD14</text>
<text x="113.7" y="171">PC13</text>
<text x="113.7" y="173.6">PC14</text>
<text x="113.7" y="168.5">PC12</text>
<text x="79.2" y="176.1">PD15</text>
<text x="97.4" y="177.3" transform="rotate(-90 97.4 177.3)">VSS</text>
<text x="99.9" y="177.3" transform="rotate(-90 99.9 177.3)">VSS</text>
<text x="102.5" y="177.3" transform="rotate(-90 102.5 177.3)">VSS</text>
<text x="105" y="177.3" transform="rotate(-90 105 177.3)">VSS</text>
<text x="107.5" y="177.3" transform="rotate(-90 107.5 177.3)">VSS</text>
<text x="110.1" y="177.3" transform="rotate(-90 110.1 177.3)">VSSA</text>
<text x="113.7" y="176.1">PC15</text>
<text x="111.2" y="180.8">U1</text>
<text x="111.2" y="183.6">STM32F107VBTx</text>
<text x="139" y="185">R56</text>
<text x="150.8" y="185">LED_RED</text>
<text x="94.5" y="188.3">GND</text>
<text x="142.6" y="186.2">1k</text>
<text x="131.2" y="193.1">GND</text>
<text x="140.3" y="193.9">R55</text>
<text x="142.3" y="196.4">1k</text>
<text x="148" y="195.5">LED_GREEN</text>
<text x="149.2" y="194.9">D28</text>
<text x="151.4" y="192.8">D17</text>
</g>
<g font-size="1.8" fill="#0000c2">
<text x="191.8" y="26.4">SWD port</text>
<text x="248.9" y="82.3">SPI1_DEBUG</text>
<text x="250.2" y="125.5">SPI2_DEBUG</text>
</g>
<g font-size="1.8" fill="#a90000">
<text x="195.3" y="35" transform="rotate(-90 195.3 35)">1</text>
<text x="205.7" y="40.4">10</text>
<text x="20.2" y="46.7">B1</text>
<text x="20.2" y="44.2">D1</text>
<text x="45.6" y="44.2">C1</text>
<text x="45.7" y="46.7">A1</text>
<text x="96.3" y="46.4" transform="rotate(-90 96.3 46.4)">6</text>
<text x="98.8" y="47" transform="rotate(-90 98.8 47)">11</text>
<text x="101.3" y="47" transform="rotate(-90 101.3 47)">28</text>
<text x="103.9" y="47" transform="rotate(-90 103.9 47)">50</text>
<text x="106.4" y="47" transform="rotate(-90 106.4 47)">75</text>
<text x="109" y="47.6" transform="rotate(-90 109 47.6)">100</text>
<text x="111.5" y="47" transform="rotate(-90 111.5 47)">22</text>
<text x="206.3" y="45.5">4</text>
<text x="74.9" y="50.5">14</text>
<text x="120.6" y="50.5">23</text>
<text x="120.6" y="53.1">24</text>
<text x="206.3" y="48">2</text>
<text x="206.3" y="50.5">6</text>
<text x="206.3" y="53.1">8</text>
<text x="74.9" y="55.6">94</text>
<text x="120.6" y="55.6">25</text>
<text x="120.6" y="58.2">26</text>
<text x="74.9" y="63.2">20</text>
<text x="74.9" y="60.7">21</text>
<text x="120.6" y="60.7">29</text>
<text x="120.6" y="63.2">30</text>
<text x="120.6" y="65.8">31</text>
<text x="192.8" y="62.9" transform="rotate(-90 192.8 62.9)">9</text>
<text x="195.3" y="62.9" transform="rotate(-90 195.3 62.9)">3</text>
<text x="74.9" y="68.3">12</text>
<text x="74.9" y="70.9">13</text>
<text x="120.6" y="68.3">32</text>
<text x="120.6" y="70.9">67</text>
<text x="120.6" y="73.4">68</text>
<text x="120.6" y="75.9">69</text>
<text x="120.6" y="78.5">70</text>
<text x="120.6" y="81">71</text>
<text x="120.6" y="83.6">72</text>
<text x="120.6" y="86.1">76</text>
<text x="120.6" y="88.6">77</text>
<text x="255.2" y="88.6">1</text>
<text x="74.9" y="93.7">97</text>
<text x="120.6" y="93.7">35</text>
<text x="255.2" y="91.2">2</text>
<text x="255.2" y="93.7">3</text>
<text x="74.9" y="96.3">98</text>
<text x="75.5" y="98.8">1</text>
<text x="75.5" y="101.3">2</text>
<text x="120.6" y="96.3">36</text>
<text x="120.6" y="98.8">37</text>
<text x="120.6" y="101.3">89</text>
<text x="213.1" y="101.7" transform="rotate(-90 213.1 101.7)">1</text>
<text x="215.6" y="101.7" transform="rotate(-90 215.6 101.7)">2</text>
<text x="255.2" y="96.3">4</text>
<text x="255.2" y="98.8">5</text>
<text x="75.5" y="103.9">3</text>
<text x="75.5" y="106.4">4</text>
<text x="120.6" y="103.9">90</text>
<text x="120.6" y="106.4">91</text>
<text x="74.9" y="111.5">38</text>
<text x="75.5" y="109">5</text>
<text x="120.6" y="109">92</text>
<text x="120.6" y="111.5">93</text>
<text x="74.9" y="114">39</text>
<text x="74.9" y="116.6">40</text>
<text x="74.9" y="119.1">41</text>
<text x="120.6" y="119.1">47</text>
<text x="120.6" y="114">95</text>
<text x="120.6" y="116.6">96</text>
<text x="74.9" y="121.7">42</text>
<text x="74.9" y="124.2">43</text>
<text x="120.6" y="121.7">48</text>
<text x="120.6" y="124.2">51</text>
<text x="74.9" y="126.7">44</text>
<text x="74.9" y="129.3">45</text>
<text x="74.9" y="131.8">46</text>
<text x="120.6" y="126.7">52</text>
<text x="120.6" y="129.3">53</text>
<text x="120.6" y="131.8">54</text>
<text x="256.5" y="131.8">1</text>
<text x="74.9" y="136.9">81</text>
<text x="120.6" y="136.9">15</text>
<text x="256.5" y="134.4">2</text>
<text x="256.5" y="136.9">3</text>
<text x="74.9" y="139.4">82</text>
<text x="74.9" y="142">83</text>
<text x="120.6" y="139.4">16</text>
<text x="120.6" y="142">17</text>
<text x="256.5" y="139.4">4</text>
<text x="256.5" y="142">5</text>
<text x="74.9" y="144.5">84</text>
<text x="74.9" y="147.1">85</text>
<text x="74.9" y="149.6">86</text>
<text x="120.6" y="144.5">18</text>
<text x="120.6" y="147.1">33</text>
<text x="120.6" y="149.6">34</text>
<text x="74.9" y="152.1">87</text>
<text x="74.9" y="154.7">88</text>
<text x="120.6" y="152.1">63</text>
<text x="120.6" y="154.7">64</text>
<text x="74.9" y="157.2">55</text>
<text x="74.9" y="159.8">56</text>
<text x="120.6" y="157.2">65</text>
<text x="120.6" y="159.8">66</text>
<text x="74.9" y="162.3">57</text>
<text x="74.9" y="164.8">58</text>
<text x="74.9" y="167.4">59</text>
<text x="120.6" y="162.3">78</text>
<text x="120.6" y="164.8">79</text>
<text x="120.6" y="167.4">80</text>
<text x="74.9" y="169.9">60</text>
<text x="74.9" y="172.5">61</text>
<text x="121.2" y="169.9">7</text>
<text x="121.2" y="172.5">8</text>
<text x="74.9" y="175">62</text>
<text x="121.2" y="175">9</text>
<text x="96.3" y="181.7" transform="rotate(-90 96.3 181.7)">10</text>
<text x="98.8" y="181.7" transform="rotate(-90 98.8 181.7)">27</text>
<text x="101.3" y="181.7" transform="rotate(-90 101.3 181.7)">49</text>
<text x="103.9" y="181.7" transform="rotate(-90 103.9 181.7)">74</text>
<text x="106.4" y="181.7" transform="rotate(-90 106.4 181.7)">99</text>
<text x="109" y="181.7" transform="rotate(-90 109 181.7)">19</text>
</g>
<g font-size="1.8" fill="#0f0f0f">
<text x="111.8" y="42.8">VDDA</text>
<text x="221" y="47.9">SWDIO</text>
<text x="221" y="45.4">SWCLK</text>
<text x="68.7" y="60.6">VDDA 21</text>
<text x="124.7" y="83.5">SWDIO</text>
<text x="124.4" y="86">SWCLK</text>
<text x="124.9" y="100">SW_BPOS</text>
<text x="125.3" y="101.3">led_green</text>
<text x="66" y="154.6">led_red</text>
<text x="160" y="187.6">led_red</text>
<text x="160" y="190.2">led_green</text>
</g>
<text font-size="1.8" fill="#009600" x="71.1" y="55.5">boot094</text>
</svg>
